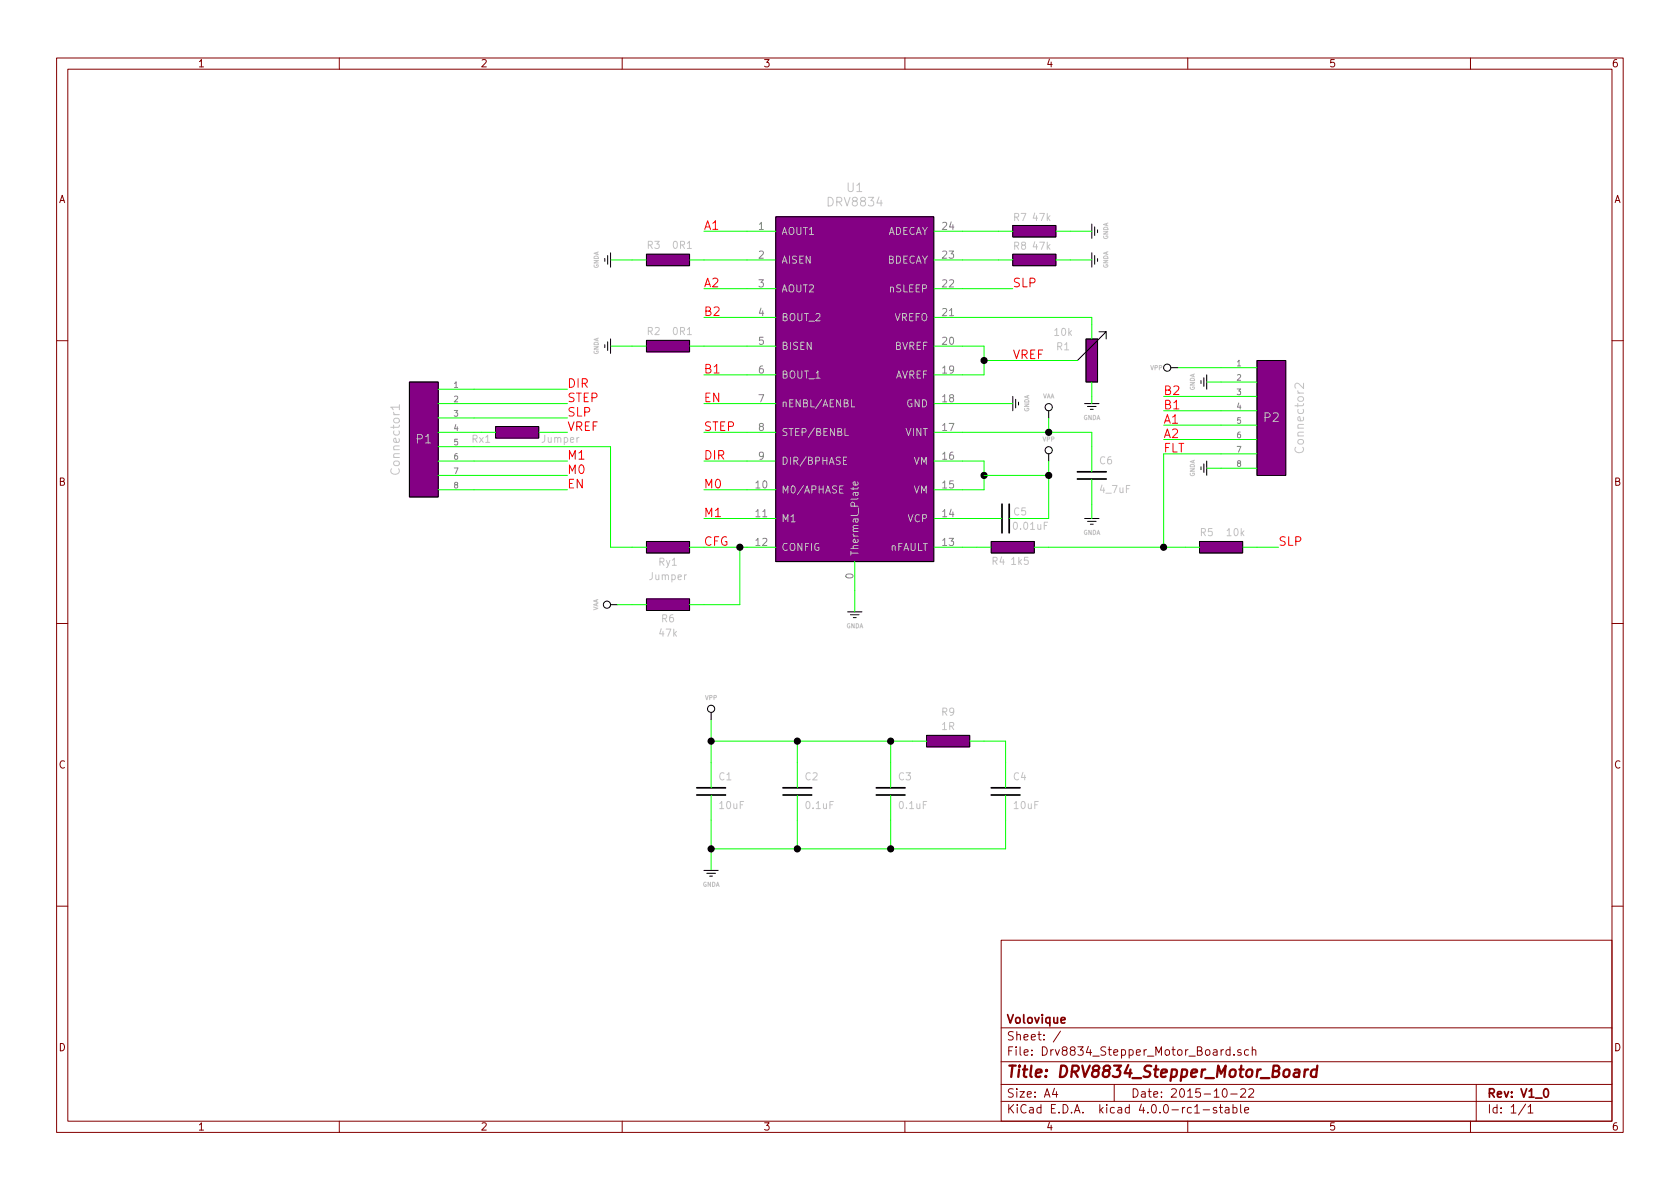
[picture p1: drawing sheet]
<svg xmlns="http://www.w3.org/2000/svg" width="297mm" height="210mm" viewBox="0 0 297 210" stroke-linecap="round" stroke-linejoin="round" font-family="sans-serif">
<g fill="none" stroke="#840000" stroke-width=".18">
<path d="M10 10.3h277v189.9h-277zM12 12.2h273v186.1h-273zM60 10.3v1.9M110 10.3v1.9M160 10.3v1.9M210 10.3v1.9M260 10.3v1.9M10 60.2h2M285 60.2h2M10 110.3h2M285 110.3h2M10 160.2h2"/>
<path d="M177 166.3h108v32h-108zM285 160.2h2M60 198.3v1.9M110 198.3v1.9M160 198.3v1.9M177 194.8h108M177 191.8h108M177 187.8h108M177 181.8h108M186.4 192.5l-.3 1h.9M186.8 193v1M187.5 182.3l-1.3 2"/>
<path d="M197 191.8v3M210 198.3v1.9M211.2 196.8h.9M212.7 196.3h1.2M215.1 195.9a.37 .37 0 0 0-.6 .1l.1 .3 .5 .1 .1 .1-.3 .3-.4-.1M215.6 195.8h.6M215.8 195.3v1.3l.4 .2M216.3 192.7l.2-.2a.81 .81 0 0 1 .6 .6 .81 .81 0 0 1-.3 .8l-.2 .1a.79 .79 0 0 1-.3-1.3zM216.7 195.9h.5l.1 .9M217.3 196.2l-.5 .1-.2 .2 .2 .3 .5-.1M217.5 185.7l-.5-.1-.2 .3v.6l.2 .1 .5-.1M217.5 185.1v1.5"/>
<path d="M217.6 193.5h1.1M218 195.9l.4-.1 .3 .3-.1 .6h-.6M218 195.3v1.5M218.2 186.5v.1M219.4 195.3v1.3l.2 .2M219.4 192.7l.2-.2h.4l.2 .5-.9 1h.9M219.4 185.7a.37 .37 0 0 0-.6 .1l.1 .2 .5 .2 .1 .1-.2 .3-.5-.1M220.1 196.3l.7-.1-.1-.3-.4-.1-.2 .2v.7h.6M220.8 185.7l-.5-.1-.3 .3 .1 .6 .2 .1 .5-.1M220.8 192.7l.2-.2h.4l.3 .5-1 1h1M221.4 185.7l.2-.1 .4 .1v.9M221.4 185.1v1.5"/>
<path d="M260 198.3v1.9M261 191.8v6.5M269.7 195.2l-1.2 2M270.2 195.8l.4-.5v1.5M270.2 196.8h.8"/>
</g>
<path d="M273.2 192.6l.1-.1a.81 .81 0 0 1 .6 .6 .81 .81 0 0 1-.3 .8l-.2 .1a.8 .8 0 0 1-.6-.6 .8 .8 0 0 1 .4-.8z" fill="none" stroke="#840000" stroke-width=".3"/>
<path d="M228.9 189.2h.8l-.1 1.2M229.7 189.6l-.7 .1a.4 .4 0 0 0-.3 .3 .4 .4 0 0 0 .3 .4l.6-.1M230.7 189.1l-.1 1.3M231.3 189.1a.54 .54 0 0 0-.6 .4M232.8 189.2a.7 .7 0 0 0-1 .3v.8l.3 .1 .6-.1M232.9 188.4l-.2 2" fill="none" stroke="#840000" stroke-width=".41"/>
<g fill="#840084" stroke="#840084" stroke-width=".18">
<path d="M137.2 38.3h27.9v61h-27.9z"/>
<path d="M192 59.9h2.1v7.7h-2.1z"/>
<path d="M72.4 67.6h5.1v20.3h-5.1z"/>
<path d="M222.2 63.7h5.1v20.4h-5.1z"/>
<path d="M114.3 95.8h7.6v2h-7.6z"/>
<path d="M87.6 75.4h7.6v2.1h-7.6z"/>
<path d="M114.3 105.9h7.6v2h-7.6z"/>
<path d="M179.1 45h7.6v2h-7.6z"/>
<path d="M179.1 39.9h7.6v2h-7.6z"/>
<path d="M114.3 60.2h7.6v2h-7.6z"/>
<path d="M114.3 45h7.6v2h-7.6z"/>
<path d="M175.3 95.8h7.6v2h-7.6z"/>
<path d="M212.1 95.8h7.6v2h-7.6z"/>
<path d="M163.8 130h7.6v2.1h-7.6z"/>
</g>
<g fill="none" stroke="#000" stroke-width=".18">
<path d="M137.2 38.3h27.9v61h-27.9zM179.1 39.9h7.6v2h-7.6zM193 39.6v2.6M106.9 45.7v.5M107.4 45.2v1.5M107.9 59.9v2.6M107.9 44.7v2.5M114.3 45h7.6v2h-7.6zM179.1 45h7.6v2h-7.6zM192 59.9h2.1v7.7h-2.1zM193 44.7v2.5M193.5 40.1v1.6"/>
<path d="M193.5 45.2v1.5M194.1 40.6v.5M194.1 45.7v.5M194.3 58.7h1.3l-5.1 5M195.6 58.7v1.2M72.4 67.6h5.1v20.3h-5.1zM87.6 75.4h7.6v2.1h-7.6zM106.9 61v.5M107.4 60.4v1.6M114.3 60.2h7.6v2h-7.6zM179.1 70.1v2.5M179.6 70.6v1.5"/>
<path d="M180.1 71.1v.5M185.4 72.6v1.3M191.8 71.4h2.5M192.3 71.9h1.5M192.8 72.4h.5M207 65h1.3M212.3 67.3v.5M212.9 66.8v1.5M213.4 66.3v2.5M222.2 63.7h5.1v20.4h-5.1zM114.3 95.8h7.6v2h-7.6zM175.3 95.8h7.6v2h-7.6z"/>
<path d="M185.4 80.3v1.2M191.8 91.7h2.5M192.3 92.2h1.5M192.8 92.7h.5M212.1 95.8h7.6v2h-7.6zM212.3 82.5v.6M212.9 82v1.6M213.4 81.5v2.6M107.9 106.9h1.3M114.3 105.9h7.6v2h-7.6zM149.9 108.2h2.5M150.4 108.7h1.5"/>
<path d="M150.9 109.2h.5M125.7 126v1.2M163.8 130h7.6v2.1h-7.6zM124.5 153.9h2.5M125 154.4h1.5M125.5 154.9h.5"/>
<circle cx="185.4" cy="79.6" r=".63"/>
<circle cx="185.4" cy="72" r=".63"/>
<circle cx="206.4" cy="65" r=".63"/>
<circle cx="107.3" cy="106.9" r=".63"/>
<circle cx="125.7" cy="125.3" r=".63"/>
</g>
<g fill="none" stroke="#0f0" stroke-width=".18">
<path d="M107.9 46h6.4M121.9 46h15.3M124.5 40.9h12.7M124.5 51h12.7M124.5 56.1h12.7M165.1 40.9h14M165.1 46h14M165.1 51h14M165.1 56.1h27.9v3.8M186.7 40.9h6.3M186.7 46h6.3M77.5 71.4h22.8"/>
<path d="M77.5 76.4h6.3M77.5 79h30.4v17.8h6.4M77.5 68.8h22.8M77.5 73.9h22.8M85.1 76.4h2.5M95.2 76.4h2.6M107.9 61.2h6.4M121.9 61.2h15.3M124.5 66.3h12.7M124.5 71.4h12.7M124.5 76.4h12.7M165.1 61.2h8.9v5.1h-8.9"/>
<path d="M165.1 71.4h14M165.1 76.4h27.9v7.1M174 63.7h16.5M185.4 73.9v2.5M193 67.6v3.8M205.7 70.1h16.5M205.7 72.6h16.5M205.7 75.2h16.5M205.7 77.7h16.5M208.3 65h13.9M213.4 67.6h8.8M77.5 81.5h22.8"/>
<path d="M77.5 86.6h22.8M77.5 84.1h22.8M121.9 96.8h15.3M124.5 81.5h12.7M124.5 86.6h12.7M124.5 91.7h12.7M130.8 96.8v10.1h-8.9M151.1 99.3v8.9M165.1 81.5h8.9v5.1h-8.9M165.1 91.7h12.1M165.1 96.8h10.2M174 84.1h11.4"/>
<path d="M182.9 96.8h29.2M185.4 81.5v10.2h-7M193 84.7v7M213.4 82.8h8.8M219.7 96.8h6.4M222.2 80.3h-16.5v16.5M109.2 106.9h5.1M125.7 127.2v12.1M125.7 131.1h38.1M141 131.1v8.2M157.5 131.1v8.2M171.4 131.1h6.4v8.2"/>
<path d="M125.7 140.6v13.3M141 140.6v9.5M157.5 140.6v9.5M177.8 140.6v9.5h-52.1"/>
</g>
<path d="M70.6 72h-1.5l.4 .5M70.6 71.6v.9M149.4 75.8v1.2h.6M150.5 70.7v1.3h.6M230.5 67.8v.9l-.9-.9h-.2h-.3l-.1 .3v.3l.1 .3M148.5 86.5h.4M149.1 85.9h-.6v1.3h.6M149.1 81.4h.5M149.7 80.8h-.6v1.3h.6M150.9 86.2v.4M151.6 85.2l.1 .4-.2 .2-.6-.1v-.5h.3l.1 .6M151.7 86.2l-.2 .3h-1.1" fill="none" stroke="#c2c2c2" stroke-width=".18"/>
<path d="M177.2 89.1v5.1M178.4 89.1v5.1M190.5 84.7h5.1M190.5 83.4h5.1M123.2 139.3h5.1M138.4 139.3h5.1M154.9 139.3h5.1M175.3 139.3h5M123.2 140.6h5.1M138.4 140.6h5.1M154.9 140.6h5.1M175.3 140.6h5" fill="none" stroke="#000" stroke-width=".3"/>
<g fill="#000" stroke="#000" stroke-width=".25">
<circle cx="174" cy="63.7" r=".51"/>
<circle cx="185.4" cy="76.4" r=".51"/>
<circle cx="130.8" cy="96.8" r=".51"/>
<circle cx="174" cy="84.1" r=".51"/>
<circle cx="185.4" cy="84.1" r=".51"/>
<circle cx="205.7" cy="96.8" r=".51"/>
<circle cx="125.7" cy="131.1" r=".51"/>
<circle cx="141" cy="131.1" r=".51"/>
<circle cx="157.5" cy="131.1" r=".51"/>
<circle cx="125.7" cy="150.1" r=".51"/>
<circle cx="141" cy="150.1" r=".51"/>
<circle cx="157.5" cy="150.1" r=".51"/>
</g>
<text font-size="2.8" fill="#840000" x="178" y="190.5">Title: DRV8834_Stepper_Motor_Board</text>
<g font-size="2.1" fill="#c2c2c2">
<text x="149.8" y="34">U1</text>
<text x="146.5" y="36.5">DRV8834</text>
<text x="223.5" y="74.6">P2</text>
<text x="70.7" y="83.6" transform="rotate(-90 70.7 83.6)">Connector1</text>
<text x="73.6" y="78.4">P1</text>
<text x="230.6" y="79.8" transform="rotate(-90 230.6 79.8)">Connector2</text>
</g>
<g font-size="2.1" fill="#f00">
<text x="124.5" y="40.6">A1</text>
<text x="124.5" y="50.8">A2</text>
<text x="179.1" y="50.8">SLP</text>
<text x="124.5" y="55.9">B2</text>
<text x="179.1" y="63.5">VREF</text>
<text x="100.3" y="68.6">DIR</text>
<text x="100.3" y="71.1">STEP</text>
<text x="124.5" y="66">B1</text>
<text x="124.5" y="71.1">EN</text>
<text x="205.7" y="69.8">B2</text>
<text x="100.3" y="76.2">VREF</text>
<text x="100.3" y="73.7">SLP</text>
<text x="124.5" y="76.2">STEP</text>
<text x="205.7" y="72.4">B1</text>
<text x="205.7" y="74.9">A1</text>
<text x="205.7" y="77.5">A2</text>
<text x="100.3" y="81.3">M1</text>
<text x="100.3" y="83.8">M0</text>
<text x="124.5" y="81.3">DIR</text>
<text x="205.7" y="80">FLT</text>
<text x="100.3" y="86.4">EN</text>
<text x="124.5" y="86.4">M0</text>
<text x="124.5" y="91.4">M1</text>
<text x="124.5" y="96.5">CFG</text>
<text x="226.1" y="96.5">SLP</text>
</g>
<g font-size="2.1" fill="#840000">
<text x="178" y="184">Sheet: /</text>
<text x="178" y="181">Volovique</text>
<text x="178" y="186.7">File: Drv8834_Stepper_Motor_Board.sch</text>
<text x="178" y="196.9">KiCad E.D.A. kicad 4.0.0-rc1-stable</text>
<text x="178" y="194.1">Size: A4</text>
<text x="200" y="194.1">Date: 2015-10-22</text>
<text x="263" y="194.1">Rev: V1_0</text>
<text x="263" y="196.9">Id: 1/1</text>
</g>
<g font-size="1.8" fill="#840000">
<text x="35" y="11.9">1</text>
<text x="85" y="11.9">2</text>
<text x="135" y="11.9">3</text>
<text x="185" y="11.9">4</text>
<text x="235" y="11.9">5</text>
<text x="285" y="11.9">6</text>
<text x="10.4" y="35.9">A</text>
<text x="285.4" y="35.9">A</text>
<text x="10.4" y="85.9">B</text>
<text x="285.4" y="85.9">B</text>
<text x="10.4" y="135.9">C</text>
<text x="285.4" y="135.9">C</text>
<text x="10.4" y="185.9">D</text>
<text x="285.4" y="185.9">D</text>
<text x="35" y="199.9">1</text>
<text x="85" y="199.9">2</text>
<text x="135" y="199.9">3</text>
<text x="185" y="199.9">4</text>
<text x="235" y="199.9">5</text>
<text x="285" y="199.9">6</text>
</g>
<g font-size="1.8" fill="#848484">
<text x="134.1" y="40.6">1</text>
<text x="166.7" y="40.6">24</text>
<text x="134.1" y="45.7">2</text>
<text x="166.7" y="45.7">23</text>
<text x="134.1" y="50.8">3</text>
<text x="166.7" y="50.8">22</text>
<text x="134.1" y="55.9">4</text>
<text x="166.7" y="55.9">21</text>
<text x="134.1" y="61">5</text>
<text x="166.7" y="61">20</text>
<text x="134.1" y="66">6</text>
<text x="134.1" y="71.1">7</text>
<text x="166.7" y="71.1">18</text>
<text x="166.7" y="66">19</text>
<text x="134.1" y="76.2">8</text>
<text x="166.7" y="76.2">17</text>
<text x="134.1" y="81.3">9</text>
<text x="166.7" y="81.3">16</text>
<text x="133.7" y="86.4">10</text>
<text x="166.7" y="86.4">15</text>
<text x="133.7" y="91.4">11</text>
<text x="166.7" y="91.4">14</text>
<text x="133.7" y="96.5">12</text>
<text x="166.7" y="96.5">13</text>
<text x="150.9" y="102.3" transform="rotate(-90 150.9 102.3)">0</text>
</g>
<g font-size="1.8" fill="#c2c2c2">
<text x="138.2" y="41.5">AOUT1</text>
<text x="156.6" y="41.5">ADECAY</text>
<text x="179.2" y="39.1">R7</text>
<text x="182.7" y="39.1">47k</text>
<text x="114.5" y="44">R3</text>
<text x="119" y="44">0R1</text>
<text x="138.2" y="46.6">AISEN</text>
<text x="156.6" y="46.6">BDECAY</text>
<text x="179.2" y="44.1">R8</text>
<text x="182.7" y="44.1">47k</text>
<text x="138.2" y="51.7">AOUT2</text>
<text x="157.2" y="51.7">nSLEEP</text>
<text x="114.5" y="59.2">R2</text>
<text x="119" y="59.2">0R1</text>
<text x="138.2" y="56.8">BOUT_2</text>
<text x="158" y="56.8">VREFO</text>
<text x="186.5" y="59.4">10k</text>
<text x="138.2" y="61.8">BISEN</text>
<text x="158.1" y="61.8">BVREF</text>
<text x="186.8" y="61.9">R1</text>
<text x="138.2" y="66.9">BOUT_1</text>
<text x="158.1" y="66.9">AVREF</text>
<text x="138.2" y="72">nENBL/AENBL</text>
<text x="138.2" y="77.1">STEP/BENBL</text>
<text x="160" y="77.1">VINT</text>
<text x="160.1" y="72">GND</text>
<text x="138.2" y="82.2">DIR/BPHASE</text>
<text x="161.4" y="82.2">VM</text>
<text x="194.4" y="82.1">C6</text>
<text x="138.2" y="87.2">M0/APHASE</text>
<text x="161.4" y="87.2">VM</text>
<text x="194.6" y="87.2">4_7uF</text>
<text x="138.2" y="92.3">M1</text>
<text x="160.5" y="92.3">VCP</text>
<text x="179.2" y="91.1">C5</text>
<text x="179.4" y="93.7">0.01uF</text>
<text x="212.2" y="94.8">R5</text>
<text x="217" y="94.8">10k</text>
<text x="116.5" y="100">Ry1</text>
<text x="138.2" y="97.4">CONFIG</text>
<text x="151.8" y="98.3" transform="rotate(-90 151.8 98.3)">Thermal_Plate</text>
<text x="157.2" y="97.4">nFAULT</text>
<text x="175.4" y="99.9">R4</text>
<text x="178.9" y="99.9">1k5</text>
<text x="114.9" y="102.6">Jumper</text>
<text x="116.6" y="112.6">47k</text>
<text x="117" y="110">R6</text>
<text x="166.5" y="126.5">R9</text>
<text x="166.5" y="129.1">1R</text>
<text x="127.1" y="138">C1</text>
<text x="142.4" y="138">C2</text>
<text x="158.9" y="138">C3</text>
<text x="179.2" y="138">C4</text>
<text x="127.3" y="143">10uF</text>
<text x="142.6" y="143">0.1uF</text>
<text x="159.1" y="143">0.1uF</text>
<text x="179.3" y="143">10uF</text>
</g>
<g font-size="1.8" fill="#0f0">
<text x="83.5" y="78.3">Rx1</text>
<text x="95.9" y="78.3">Jumper</text>
</g>
<g font-size="1.4" fill="#848484">
<text x="218.7" y="64.8">1</text>
<text x="80.3" y="68.6">1</text>
<text x="80.3" y="71.1">2</text>
<text x="218.7" y="67.3">2</text>
<text x="218.7" y="69.8">3</text>
<text x="80.3" y="73.7">3</text>
<text x="80.3" y="76.2">4</text>
<text x="218.7" y="72.4">4</text>
<text x="218.7" y="74.9">5</text>
<text x="218.7" y="77.5">6</text>
<text x="80.3" y="78.7">5</text>
<text x="80.3" y="81.3">6</text>
<text x="80.3" y="83.8">7</text>
<text x="218.7" y="80">7</text>
<text x="218.7" y="82.5">8</text>
<text x="80.3" y="86.4">8</text>
</g>
<g font-size="1.1" fill="#c2c2c2">
<text x="105.8" y="47.5" transform="rotate(-90 105.8 47.5)">GNDA</text>
<text x="195.9" y="47.5" transform="rotate(-90 195.9 47.5)">GNDA</text>
<text x="195.9" y="42.4" transform="rotate(-90 195.9 42.4)">GNDA</text>
<text x="105.8" y="62.8" transform="rotate(-90 105.8 62.8)">GNDA</text>
<text x="203.4" y="65.4">VPP</text>
<text x="184.3" y="70.4">VAA</text>
<text x="211.2" y="69.1" transform="rotate(-90 211.2 69.1)">GNDA</text>
<text x="181.9" y="72.9" transform="rotate(-90 181.9 72.9)">GNDA</text>
<text x="191.5" y="74.2">GNDA</text>
<text x="184.4" y="78">VPP</text>
<text x="211.2" y="84.3" transform="rotate(-90 211.2 84.3)">GNDA</text>
<text x="191.5" y="94.6">GNDA</text>
<text x="105.7" y="108" transform="rotate(-90 105.7 108)">VAA</text>
<text x="149.6" y="111.1">GNDA</text>
<text x="124.7" y="123.8">VPP</text>
<text x="124.2" y="156.8">GNDA</text>
</g>
</svg>
